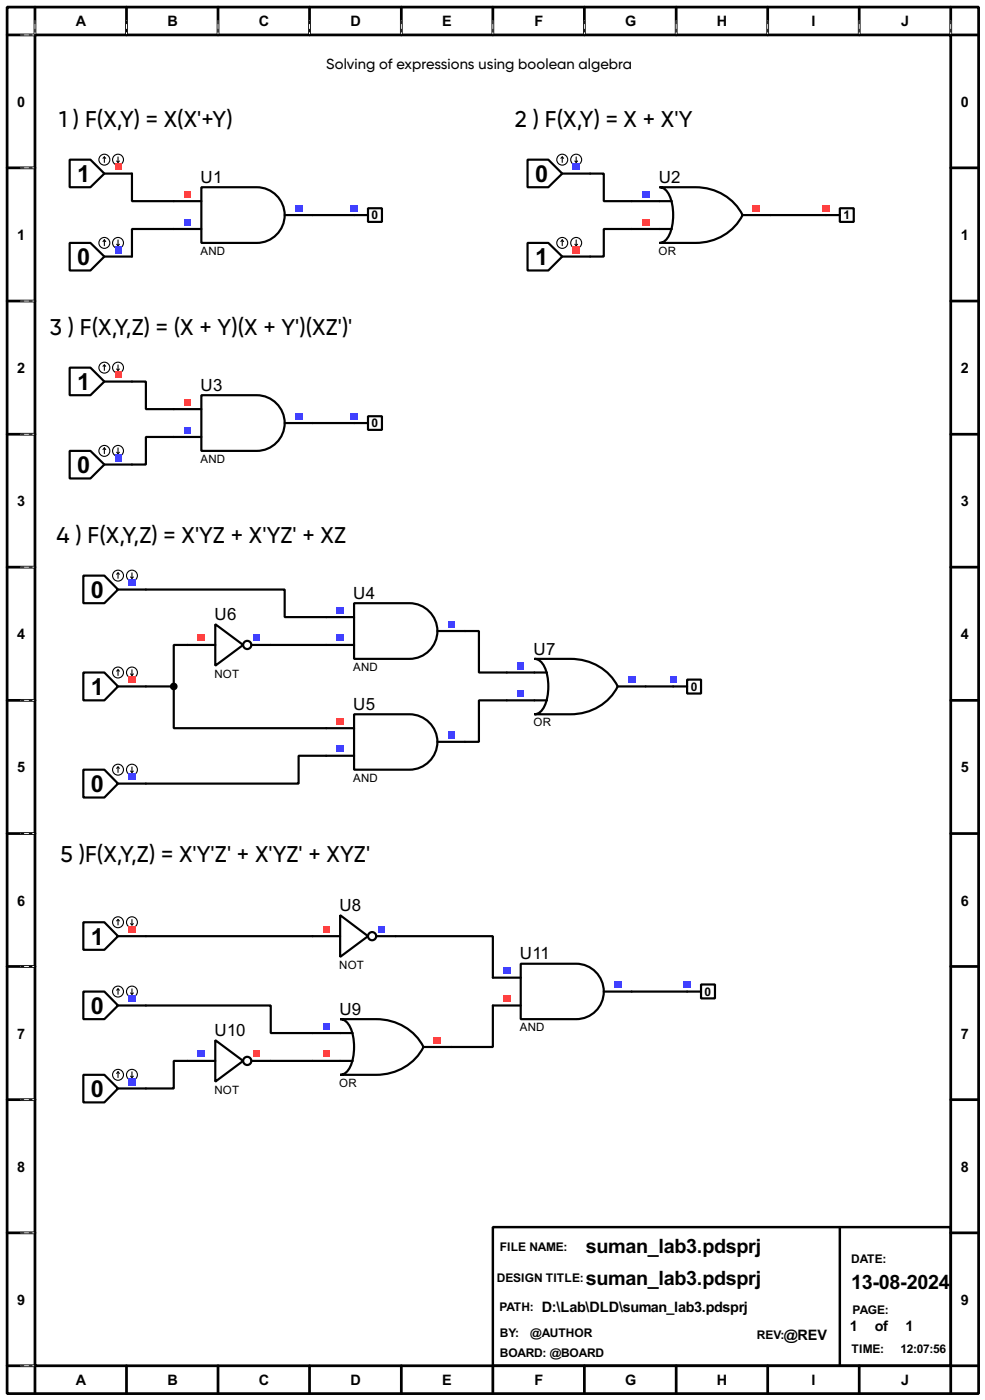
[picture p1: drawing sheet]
<svg xmlns="http://www.w3.org/2000/svg" width="180mm" height="256mm" viewBox="0 0 180 256" stroke-linecap="round" stroke-linejoin="round" font-family="sans-serif">
<g fill="none" stroke="#000" stroke-width=".5">
<path d="M1.3 1.3h177.8v254h-177.8zM6.4 6.4h167.6v243.8h-167.6zM6.4 1.3v5.1h-5.1M23.2 1.3v5.1M39.9 1.3v5.1M56.7 1.3v5.1M73.5 1.3v5.1M90.2 1.3v5.1M107 1.3v5.1M123.8 1.3v5.1M140.5 1.3v5.1M157.3 1.3v5.1"/>
<path d="M174 1.3v5.1h5.1M1.3 30.8h5.1M174 30.8h5.1M1.3 55.2h5.1M174 55.2h5.1M1.3 79.6h5.1M174 79.6h5.1M1.3 103.9h5.1M174 103.9h5.1M1.3 128.3h5.1M174 128.3h5.1M1.3 152.7h5.1"/>
<path d="M174 152.7h5.1M1.3 177.1h5.1M174 177.1h5.1M1.3 201.5h5.1M174 201.5h5.1M1.3 225.9h5.1M174 225.9h5.1M1.3 250.2h5.1v5.1M23.2 250.2v5.1M39.9 250.2v5.1M56.7 250.2v5.1M73.5 250.2v5.1"/>
<path d="M90.2 250.2v5.1M107 250.2v5.1M123.8 250.2v5.1M140.5 250.2v5.1M157.3 250.2v5.1M179.1 250.2h-5.1v5.1"/>
</g>
<g fill="none" stroke="#fff" stroke-width=".18">
<path d="M3.9 6.4h2.3M6.4 3.9v2.3M23.2 3.9v2.3M39.9 3.9v2.3M56.7 3.9v2.3M73.5 3.9v2.3M90.2 3.9v2.3M107 3.9v2.3M123.8 3.9v2.3M140.5 3.9v2.3M157.3 3.9v2.3M174 3.9v2.3"/>
<path d="M3.9 30.8h2.3M3.9 55.2h2.3M3.9 79.6h2.3M3.9 103.9h2.3M3.9 128.3h2.3M3.9 152.7h2.3M3.9 177.1h2.3M3.9 201.5h2.3M3.9 225.9h2.3M3.9 250.2h2.3"/>
</g>
<g fill="none" stroke="#000" stroke-width=".18" stroke-dasharray=".5 1">
<path d="M3.9 6.4h2.3M6.4 3.9v2.3M23.2 3.9v2.3M39.9 3.9v2.3M56.7 3.9v2.3M73.5 3.9v2.3M90.2 3.9v2.3M107 3.9v2.3M123.8 3.9v2.3M140.5 3.9v2.3M157.3 3.9v2.3M174 3.9v2.3"/>
<path d="M3.9 30.8h2.3M3.9 55.2h2.3M3.9 79.6h2.3M3.9 103.9h2.3M3.9 128.3h2.3M3.9 152.7h2.3M3.9 177.1h2.3M3.9 201.5h2.3M3.9 225.9h2.3M3.9 250.2h2.3"/>
</g>
<path d="M90.2 224.8h83.8v25.4h-83.8zM153.7 224.8v25.4" fill="none" stroke="#000" stroke-width=".45"/>
<g fill="none" stroke="#000" stroke-width=".4">
<path d="M24.2 31.8v5.1h12.7M36.9 34.3h10.1a5.1 5.1 0 0 1 5.1 5.1 5.1 5.1 0 0 1-5.1 5.1h-10.1zM52.1 39.4h12.7M108 31.8h2.5v5.1h5.1M141 39.4h10.2M36.9 42h-12.7v5M115.6 42h-5.1v5h-2.5M24.2 69.9h2.5v5.1h5.1M57.2 77.5h7.6M31.8 80.1h-5.1v5h-2.5M26.7 108h25.4v5.1h7.6M34.3 118.2h-2.5v7.6"/>
<path d="M49.6 118.2h10.1M85.1 115.6h2.6v7.6h5.1M26.7 125.8h5.1M31.8 125.8v7.6h27.9M59.7 138.5h-5v5.1h-28M92.8 128.3h-5.1v7.6h-2.6M118.2 125.8h5M26.7 171.5h30.5M72.4 171.5h17.8v7.6M26.7 184.2h22.9v5.1h7.6M34.3 194.4h-2.5v5h-5.1M49.6 194.4h7.6"/>
<path d="M90.2 184.2v7.6h-7.6M115.6 181.7h10.2"/>
</g>
<path d="M33.7 35h1.3v1.2h-1.3z" fill="#ff4040"/>
<g fill="#4040ff">
<path d="M33.7 40.1h1.3v1.2h-1.3z"/>
<path d="M54 37.5h1.3v1.3h-1.3z"/>
</g>
<path d="M12.8 29.3h3.8l2.5 2.5-2.5 2.5h-3.8zM19.1 31.8h5.1" fill="none" stroke="#000" stroke-width=".4"/>
<g fill="none" stroke="#000" stroke-width=".2">
<path d="M19.1 28.8l-.2 .2M19.1 28.8l.3 .2M19.1 28.8v1M21.4 29.5l.2 .3M21.6 28.8v1M21.9 29.5l-.3 .3"/>
<circle cx="19.1" cy="29.3" r="1"/>
<circle cx="21.6" cy="29.3" r="1"/>
</g>
<path d="M21 29.9h1.3v1.3h-1.3z" fill="#ff4040"/>
<path d="M12.8 44.5h3.8l2.5 2.5-2.5 2.6h-3.8zM19.1 47h5.1" fill="none" stroke="#000" stroke-width=".4"/>
<g fill="none" stroke="#000" stroke-width=".2">
<path d="M19.1 44l-.2 .3M19.1 44l.3 .3M19.1 44v1M21.4 44.8l.2 .2M21.6 44v1M21.9 44.8l-.3 .2"/>
<circle cx="19.1" cy="44.5" r="1"/>
<circle cx="21.6" cy="44.5" r="1"/>
</g>
<path d="M21 45.1h1.3v1.3h-1.3z" fill="#4040ff"/>
<path d="M64.8 39.4h2.6M67.4 38.2h2.5v2.5h-2.5z" fill="none" stroke="#000" stroke-width=".4"/>
<path d="M64.2 37.5h1.3v1.3h-1.3z" fill="#4040ff"/>
<path d="M115.6 36.9h7.4M120.7 34.3h6.6a9.5 9.5 0 0 1 8.6 5.1 9.5 9.5 0 0 1-8.6 5.1h-6.6a2.17 2.17 0 0 0 1.8-1.5 9.3 9.3 0 0 0-.3-7.8l-1-.8zM135.9 39.4h5.1M115.6 42h7.4" fill="none" stroke="#000" stroke-width=".4"/>
<path d="M117.5 35h1.3v1.2h-1.3z" fill="#4040ff"/>
<g fill="#ff4040">
<path d="M117.5 40.1h1.3v1.2h-1.3z"/>
<path d="M137.8 37.5h1.3v1.3h-1.3z"/>
</g>
<path d="M96.6 29.3h3.8l2.5 2.5-2.5 2.5h-3.8zM102.9 31.8h5.1" fill="none" stroke="#000" stroke-width=".4"/>
<g fill="none" stroke="#000" stroke-width=".2">
<path d="M102.9 28.8l-.2 .2M102.9 28.8l.3 .2M102.9 28.8v1M105.2 29.5l.3 .3M105.5 28.8v1M105.7 29.5l-.2 .3"/>
<circle cx="102.9" cy="29.3" r="1"/>
<circle cx="105.4" cy="29.3" r="1"/>
</g>
<path d="M104.8 29.9h1.3v1.3h-1.3z" fill="#4040ff"/>
<path d="M96.6 44.5h3.8l2.5 2.5-2.5 2.6h-3.8zM102.9 47h5.1" fill="none" stroke="#000" stroke-width=".4"/>
<g fill="none" stroke="#000" stroke-width=".2">
<path d="M102.9 44l-.2 .3M102.9 44l.3 .3M102.9 44v1M105.2 44.8l.3 .2M105.5 44v1M105.7 44.8l-.2 .2"/>
<circle cx="102.9" cy="44.5" r="1"/>
<circle cx="105.4" cy="44.5" r="1"/>
</g>
<path d="M104.8 45.1h1.3v1.3h-1.3z" fill="#ff4040"/>
<path d="M151.2 39.4h2.5M153.7 38.2h2.6v2.5h-2.6z" fill="none" stroke="#000" stroke-width=".4"/>
<path d="M150.5 37.5h1.3v1.3h-1.3z" fill="#ff4040"/>
<path d="M31.8 75h5.1M36.9 72.4h10.1a5.1 5.1 0 0 1 5.1 5.1 5.1 5.1 0 0 1-5.1 5.1h-10.1zM52.1 77.5h5.1M31.8 80.1h5.1" fill="none" stroke="#000" stroke-width=".4"/>
<path d="M33.7 73.1h1.3v1.2h-1.3z" fill="#ff4040"/>
<g fill="#4040ff">
<path d="M33.7 78.2h1.3v1.2h-1.3z"/>
<path d="M54 75.6h1.3v1.3h-1.3z"/>
</g>
<path d="M12.8 67.4h3.8l2.5 2.5-2.5 2.5h-3.8zM19.1 69.9h5.1" fill="none" stroke="#000" stroke-width=".4"/>
<g fill="none" stroke="#000" stroke-width=".2">
<path d="M19.1 66.9l-.2 .2M19.1 66.9l.3 .2M19.1 66.9v1M21.4 67.6l.2 .3M21.6 66.9v1M21.9 67.6l-.3 .3"/>
<circle cx="19.1" cy="67.4" r="1"/>
<circle cx="21.6" cy="67.4" r="1"/>
</g>
<path d="M21 68h1.3v1.3h-1.3z" fill="#ff4040"/>
<path d="M12.8 82.6h3.8l2.5 2.5-2.5 2.6h-3.8zM19.1 85.1h5.1" fill="none" stroke="#000" stroke-width=".4"/>
<g fill="none" stroke="#000" stroke-width=".2">
<path d="M19.1 82.1l-.2 .3M19.1 82.1l.3 .3M19.1 82.1v1M21.4 82.9l.2 .2M21.6 82.1v1M21.9 82.9l-.3 .2"/>
<circle cx="19.1" cy="82.6" r="1"/>
<circle cx="21.6" cy="82.6" r="1"/>
</g>
<path d="M21 83.2h1.3v1.3h-1.3z" fill="#4040ff"/>
<path d="M64.8 77.5h2.6M67.4 76.3h2.5v2.5h-2.5z" fill="none" stroke="#000" stroke-width=".4"/>
<path d="M64.2 75.6h1.3v1.3h-1.3z" fill="#4040ff"/>
<path d="M59.7 113.1h5.1M59.7 118.2h5.1M64.8 110.5h10.2a5.1 5.1 0 0 1 5.1 5.1 5.1 5.1 0 0 1-5.1 5.1h-10.2zM80.1 115.6h5" fill="none" stroke="#000" stroke-width=".4"/>
<g fill="#4040ff">
<path d="M61.6 111.2h1.3v1.2h-1.3z"/>
<path d="M61.6 116.3h1.3v1.2h-1.3z"/>
<path d="M82 113.7h1.2v1.3h-1.2z"/>
</g>
<path d="M59.7 133.4h5.1M59.7 138.5h5.1M64.8 130.9h10.2a5.1 5.1 0 0 1 5.1 5 5.1 5.1 0 0 1-5.1 5.1h-10.2zM80.1 135.9h5" fill="none" stroke="#000" stroke-width=".4"/>
<path d="M61.6 131.5h1.3v1.3h-1.3z" fill="#ff4040"/>
<g fill="#4040ff">
<path d="M61.6 136.6h1.3v1.2h-1.3z"/>
<path d="M82 134h1.2v1.3h-1.2z"/>
</g>
<path d="M15.3 123.2h3.8l2.5 2.6-2.5 2.5h-3.8zM21.6 125.8h5.1" fill="none" stroke="#000" stroke-width=".4"/>
<g fill="none" stroke="#000" stroke-width=".2">
<path d="M21.6 122.7l-.2 .3M21.6 122.7l.3 .3M21.6 122.7v1.1M23.9 123.5l.3 .3M24.2 122.7v1.1M24.4 123.5l-.2 .3"/>
<circle cx="21.6" cy="123.2" r="1"/>
<circle cx="24.1" cy="123.2" r="1"/>
</g>
<path d="M23.5 123.9h1.3v1.2h-1.3z" fill="#ff4040"/>
<path d="M15.3 105.5h3.8l2.5 2.5-2.5 2.5h-3.8zM21.6 108h5.1" fill="none" stroke="#000" stroke-width=".4"/>
<g fill="none" stroke="#000" stroke-width=".2">
<path d="M21.6 105l-.2 .2M21.6 105l.3 .2M21.6 105v1M23.9 105.7l.3 .3M24.2 105v1M24.4 105.7l-.2 .3"/>
<circle cx="21.6" cy="105.5" r="1"/>
<circle cx="24.1" cy="105.5" r="1"/>
</g>
<path d="M23.5 106.1h1.3v1.3h-1.3z" fill="#4040ff"/>
<path d="M15.3 141h3.8l2.5 2.6-2.5 2.5h-3.8zM21.6 143.6h5.1" fill="none" stroke="#000" stroke-width=".4"/>
<g fill="none" stroke="#000" stroke-width=".2">
<path d="M21.6 140.5l-.2 .3M21.6 140.5l.3 .3M21.6 140.5v1M23.9 141.3l.3 .2M24.2 140.5v1M24.4 141.3l-.2 .2"/>
<circle cx="21.6" cy="141" r="1"/>
<circle cx="24.1" cy="141" r="1"/>
</g>
<path d="M23.5 141.7h1.3v1.2h-1.3z" fill="#4040ff"/>
<g fill="none" stroke="#000" stroke-width=".4">
<path d="M34.3 118.2h5.1M39.4 114.4l5.1 3.8-5.1 3.8zM46 118.2h3.6"/>
<circle cx="45.2" cy="118.2" r=".75"/>
</g>
<path d="M46.4 116.3h1.3v1.2h-1.3z" fill="#4040ff"/>
<path d="M36.2 116.3h1.3v1.2h-1.3z" fill="#ff4040"/>
<circle cx="31.8" cy="125.8" r=".5" fill="#000" stroke="#000" stroke-width=".4"/>
<path d="M92.8 123.2h7.3M92.8 128.3h7.3M97.8 120.7h6.6a9.5 9.5 0 0 1 8.7 5.1 9.5 9.5 0 0 1-8.7 5.1h-6.6a2.2 2.2 0 0 0 1.9-1.5 9.2 9.2 0 0 0-.4-7.8l-.9-.8zM113.1 125.8h5.1" fill="none" stroke="#000" stroke-width=".4"/>
<g fill="#4040ff">
<path d="M94.7 121.3h1.2v1.3h-1.2z"/>
<path d="M94.7 126.4h1.2v1.3h-1.2z"/>
<path d="M115 123.9h1.3v1.2h-1.3z"/>
</g>
<path d="M123.2 125.8h2.6M125.8 124.5h2.5v2.6h-2.5z" fill="none" stroke="#000" stroke-width=".4"/>
<path d="M122.6 123.9h1.3v1.2h-1.3z" fill="#4040ff"/>
<g fill="none" stroke="#000" stroke-width=".4">
<path d="M57.2 171.5h5.1M62.3 167.7l5.1 3.8-5.1 3.8zM68.9 171.5h3.5"/>
<circle cx="68.1" cy="171.5" r=".75"/>
</g>
<path d="M69.3 169.6h1.2v1.3h-1.2z" fill="#4040ff"/>
<path d="M59.1 169.6h1.3v1.3h-1.3z" fill="#ff4040"/>
<path d="M57.2 189.3h7.4M57.2 194.4h7.4M62.3 186.7h6.6a9.6 9.6 0 0 1 8.6 5.1 9.5 9.5 0 0 1-8.6 5.1h-6.6a2.2 2.2 0 0 0 1.8-1.5 9.3 9.3 0 0 0-.4-7.8l-.9-.8zM77.5 191.8h5.1" fill="none" stroke="#000" stroke-width=".4"/>
<path d="M59.1 187.4h1.3v1.2h-1.3z" fill="#4040ff"/>
<g fill="#ff4040">
<path d="M59.1 192.5h1.3v1.2h-1.3z"/>
<path d="M79.4 189.9h1.3v1.3h-1.3z"/>
</g>
<path d="M15.3 169h3.8l2.5 2.5-2.5 2.5h-3.8zM21.6 171.5h5.1" fill="none" stroke="#000" stroke-width=".4"/>
<g fill="none" stroke="#000" stroke-width=".2">
<path d="M21.6 168.5l-.2 .2M21.6 168.5l.3 .2M21.6 168.5v1M23.9 169.2l.3 .3M24.2 168.5v1M24.4 169.2l-.2 .3"/>
<circle cx="21.6" cy="169" r="1"/>
<circle cx="24.1" cy="169" r="1"/>
</g>
<path d="M23.5 169.6h1.3v1.3h-1.3z" fill="#ff4040"/>
<path d="M15.3 181.7h3.8l2.5 2.5-2.5 2.5h-3.8zM21.6 184.2h5.1" fill="none" stroke="#000" stroke-width=".4"/>
<g fill="none" stroke="#000" stroke-width=".2">
<path d="M21.6 181.2l-.2 .2M21.6 181.2l.3 .2M21.6 181.2v1M23.9 181.9l.3 .3M24.2 181.2v1M24.4 181.9l-.2 .3"/>
<circle cx="21.6" cy="181.7" r="1"/>
<circle cx="24.1" cy="181.7" r="1"/>
</g>
<path d="M23.5 182.3h1.3v1.3h-1.3z" fill="#4040ff"/>
<path d="M15.3 196.9h3.8l2.5 2.5-2.5 2.6h-3.8zM21.6 199.4h5.1" fill="none" stroke="#000" stroke-width=".4"/>
<g fill="none" stroke="#000" stroke-width=".2">
<path d="M21.6 196.4l-.2 .3M21.6 196.4l.3 .3M21.6 196.4v1M23.9 197.2l.3 .2M24.2 196.4v1M24.4 197.2l-.2 .2"/>
<circle cx="21.6" cy="196.9" r="1"/>
<circle cx="24.1" cy="196.9" r="1"/>
</g>
<path d="M23.5 197.5h1.3v1.3h-1.3z" fill="#4040ff"/>
<g fill="none" stroke="#000" stroke-width=".4">
<path d="M34.3 194.4h5.1M39.4 190.6l5.1 3.8-5.1 3.8zM46 194.4h3.6"/>
<circle cx="45.2" cy="194.4" r=".75"/>
</g>
<path d="M46.4 192.5h1.3v1.2h-1.3z" fill="#ff4040"/>
<path d="M36.2 192.5h1.3v1.2h-1.3z" fill="#4040ff"/>
<path d="M90.2 179.1h5.1M95.3 176.6h10.2a5.1 5.1 0 0 1 5 5 5.1 5.1 0 0 1-5 5.1h-10.2zM90.2 184.2h5.1M110.5 181.7h5.1" fill="none" stroke="#000" stroke-width=".4"/>
<path d="M92.1 177.2h1.3v1.3h-1.3z" fill="#4040ff"/>
<path d="M92.1 182.3h1.3v1.3h-1.3z" fill="#ff4040"/>
<path d="M112.4 179.8h1.3v1.2h-1.3z" fill="#4040ff"/>
<path d="M125.8 181.7h2.5M128.3 180.4h2.6v2.5h-2.6z" fill="none" stroke="#000" stroke-width=".4"/>
<path d="M125.1 179.8h1.3v1.2h-1.3z" fill="#4040ff"/>
<g font-size="5.1">
<text x="10.8" y="23.2">1 ) F(X,Y) = X(X'+Y)</text>
<text x="94.3" y="23.2">2 ) F(X,Y) = X + X'Y</text>
<text x="9.2" y="61.3">3 ) F(X,Y,Z) = (X + Y)(X + Y')(XZ')'</text>
<text x="10.4" y="99.4">4 ) F(X,Y,Z) = X'YZ + X'YZ' + XZ</text>
<text x="11.1" y="157.9">5 )F(X,Y,Z) = X'Y'Z' + X'YZ' + XYZ'</text>
</g>
<g font-size="4.8">
<text x="14.1" y="33.4">1</text>
<text x="98" y="33.4">0</text>
<text x="14.1" y="48.6">0</text>
<text x="98" y="48.6">1</text>
<text x="14.1" y="71.5">1</text>
<text x="14.1" y="86.7">0</text>
<text x="16.7" y="109.6">0</text>
<text x="16.7" y="127.3">1</text>
<text x="16.7" y="145.1">0</text>
<text x="16.7" y="173.1">1</text>
<text x="16.7" y="185.8">0</text>
<text x="16.7" y="201">0</text>
</g>
<g font-size="4.1">
<text x="107.2" y="229.5">suman_lab3.pdsprj</text>
<text x="107.2" y="235.4">suman_lab3.pdsprj</text>
<text x="155.8" y="236.1">13-08-2024</text>
</g>
<g font-size="3.5">
<text x="36.7" y="33.5">U1</text>
<text x="120.6" y="33.5">U2</text>
<text x="36.7" y="71.6">U3</text>
<text x="39.3" y="113.6">U6</text>
<text x="64.7" y="109.7">U4</text>
<text x="97.7" y="119.9">U7</text>
<text x="64.7" y="130.1">U5</text>
<text x="62.1" y="166.9">U8</text>
<text x="95.2" y="175.8">U11</text>
<text x="62.1" y="185.9">U9</text>
<text x="39.3" y="189.8">U10</text>
</g>
<text font-size="3.3" x="59.7" y="12.6">Solving of expressions using boolean algebra</text>
<g font-size="3">
<text x="13.9" y="4.9">A</text>
<text x="30.6" y="4.9">B</text>
<text x="47.4" y="4.9">C</text>
<text x="64.1" y="4.9">D</text>
<text x="80.9" y="4.9">E</text>
<text x="97.8" y="4.9">F</text>
<text x="114.4" y="4.9">G</text>
<text x="131.2" y="4.9">H</text>
<text x="148.5" y="4.9">I</text>
<text x="164.9" y="4.9">J</text>
<text x="3.2" y="19.5">0</text>
<text x="175.9" y="19.5">0</text>
<text x="3.2" y="44">1</text>
<text x="175.9" y="44">1</text>
<text x="3.2" y="68.4">2</text>
<text x="175.9" y="68.4">2</text>
<text x="3.2" y="92.7">3</text>
<text x="175.9" y="92.7">3</text>
<text x="3.2" y="117.1">4</text>
<text x="175.9" y="117.1">4</text>
<text x="3.2" y="141.5">5</text>
<text x="175.9" y="141.5">5</text>
<text x="3.2" y="165.9">6</text>
<text x="175.9" y="165.9">6</text>
<text x="3.2" y="190.3">7</text>
<text x="175.9" y="190.3">7</text>
<text x="3.2" y="214.7">8</text>
<text x="175.9" y="214.7">8</text>
<text x="3.2" y="239.1">9</text>
<text x="175.9" y="239.1">9</text>
<text x="99.1" y="240.4">D:\Lab\DLD\suman_lab3.pdsprj</text>
<text x="143.5" y="245.5">@REV</text>
<text x="155.6" y="243.9">1</text>
<text x="160.1" y="243.9">of</text>
<text x="165.7" y="243.9">1</text>
<text x="13.9" y="253.8">A</text>
<text x="30.6" y="253.8">B</text>
<text x="47.4" y="253.8">C</text>
<text x="64.1" y="253.8">D</text>
<text x="80.9" y="253.8">E</text>
<text x="97.8" y="253.8">F</text>
<text x="114.4" y="253.8">G</text>
<text x="131.2" y="253.8">H</text>
<text x="148.5" y="253.8">I</text>
<text x="164.9" y="253.8">J</text>
</g>
<g font-size="2.5">
<text x="68" y="40.2">0</text>
<text x="154.4" y="40.2">1</text>
<text x="68" y="78.3">0</text>
<text x="126.5" y="126.6">0</text>
<text x="129" y="182.5">0</text>
<text x="91.5" y="229.3">FILE NAME:</text>
<text x="155.8" y="231.3">DATE:</text>
<text x="90.9" y="234.9">DESIGN TITLE:</text>
<text x="91.4" y="240.2">PATH:</text>
<text x="91.5" y="245">BY:</text>
<text x="97.1" y="245">@AUTHOR</text>
<text x="138.5" y="245.3">REV:</text>
<text x="156" y="240.7">PAGE:</text>
<text x="91.5" y="248.7">BOARD: @BOARD</text>
<text x="155.8" y="247.8">TIME:</text>
<text x="164.8" y="247.8">12:07:56</text>
</g>
<g font-size="2.4">
<text x="36.7" y="46.7">AND</text>
<text x="120.5" y="46.7">OR</text>
<text x="36.7" y="84.8">AND</text>
<text x="39.2" y="124.2">NOT</text>
<text x="64.6" y="122.9">AND</text>
<text x="97.6" y="133.1">OR</text>
<text x="64.6" y="143.2">AND</text>
<text x="62.1" y="177.5">NOT</text>
<text x="95.1" y="188.9">AND</text>
<text x="39.2" y="200.4">NOT</text>
<text x="62.1" y="199.1">OR</text>
</g>
</svg>
